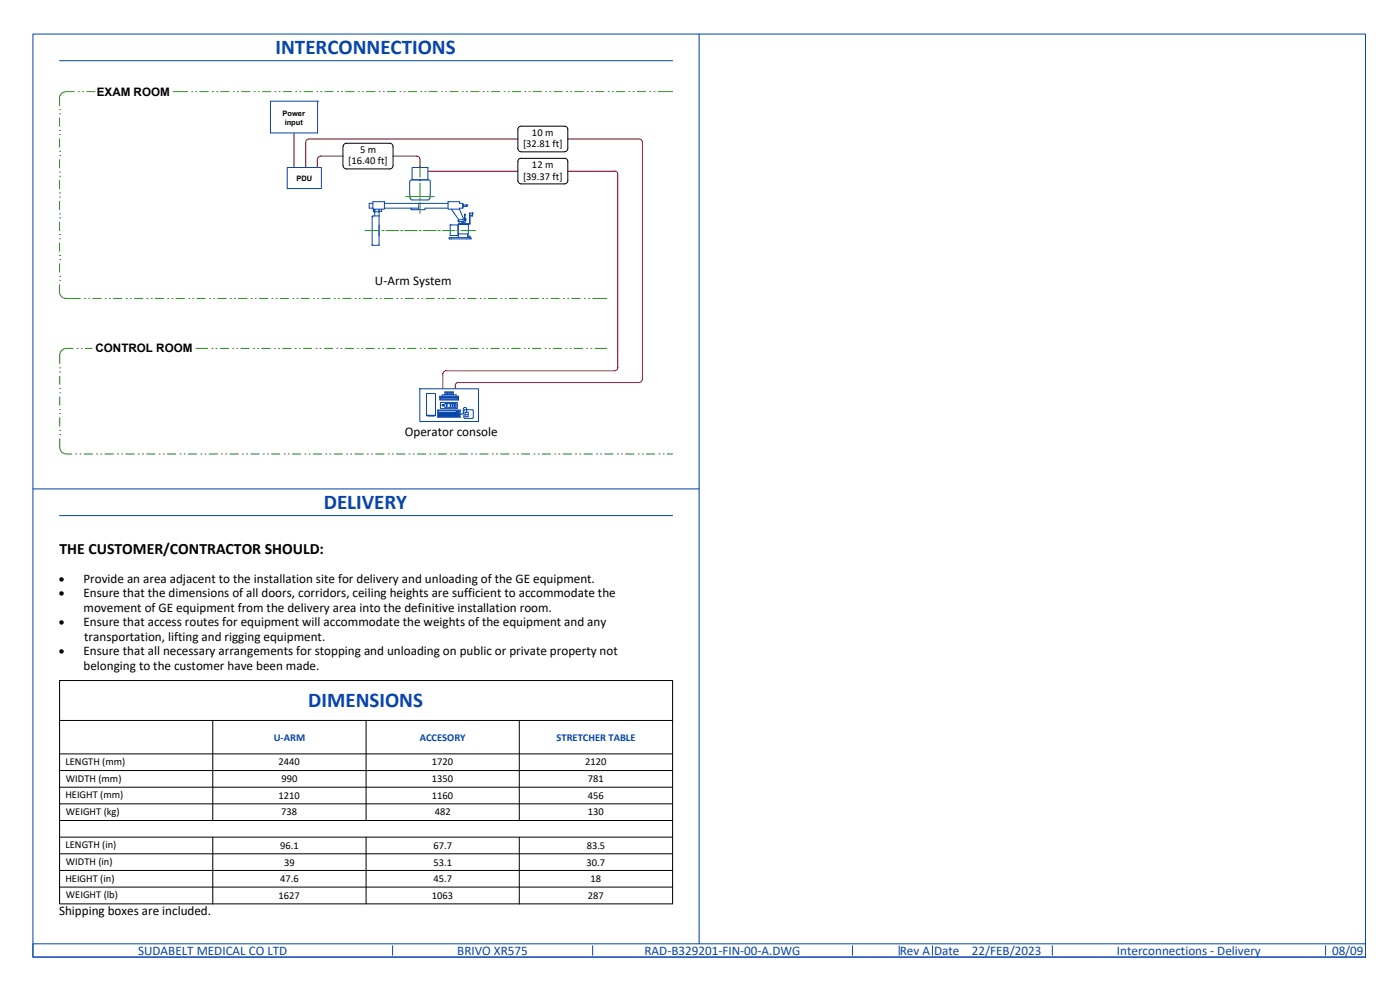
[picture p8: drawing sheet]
<svg xmlns="http://www.w3.org/2000/svg" width="420mm" height="297mm" viewBox="0 0 420 297" stroke-linecap="round" stroke-linejoin="round" font-family="sans-serif">
<!-- layer: 0 -->
<g fill="none" stroke="#0745ab" stroke-width=".3">
<path d="M9.9 10.2h399.9v277h-399.9zM17.9 18.2h184M209.8 10.2v136.5h-199.9M81.2 30.4h14.1v9.5h-14.1zM95.3 30.4h.1M17.9 154.7h184M209.8 146.7v136.5M117.8 283.8v2.8M177.9 283.8v2.8M255.8 283.8v2.8M269.8 283.8v2.8M279.8 283.8v2.8"/>
<path d="M315.8 283.8v2.8M397.8 283.8v2.8M409.8 283.2h-399.9v4h399.9"/>
</g>
<g fill="none" stroke="#000" stroke-width=".3">
<path d="M156.4 37.9h13a.99 .99 0 0 1 1 1v5.6M156.4 37.9a.99 .99 0 0 0-1 1v5.6M103 49.7a.99 .99 0 0 0 1 1M103.9 43h13.1a.99 .99 0 0 1 1 1v5.7M104 43a.99 .99 0 0 0-1 1l-.1 5.7M118 49.7a.99 .99 0 0 1-1 1h-13.1M155.4 44.5a.99 .99 0 0 0 1 1M156.4 47.5h13a.99 .99 0 0 1 1 1v5.7a1 1 0 0 1-1 1h-13M156.4 47.5a1 1 0 0 0-1 1v5.7a.99 .99 0 0 0 1 1M170.4 44.5a.99 .99 0 0 1-1 1l-13 .1M17.9 204.2h184v67h-184zM17.9 216.2h184"/>
<path d="M63.9 216.2v30M109.9 216.2v30M155.8 216.2v30M17.9 226.2h184M17.9 231.2h184M17.9 236.2h184M17.9 241.2h184M17.9 246.2h184M17.9 251.2h184M17.9 256.2h184M63.9 251.2v20M109.9 251.2v20"/>
<path d="M155.8 251.2v20M17.9 261.2h184M17.9 266.2h184"/>
</g>
<g fill="none" stroke="#2b9317" stroke-width=".3">
<path d="M17.9 39.1h.1M17.9 34.1h.1M17.9 32.9h.1M17.9 35.4v2.5M22.3 27.5h-2.4a1.94 1.94 0 0 0-2 2v2.1M23.5 27.5h.1M24.8 27.5h.1M26 27.5h2.5M52 27.5h4.3M57.5 27.5h.1M58.8 27.5h.1M60 27.5h2.5"/>
<path d="M63.8 27.5h.1M65 27.5h.1M66.3 27.5h2.5M70 27.5h.1M71.3 27.5h.1M72.5 27.5h2.5M76.3 27.5h.1M77.5 27.5h.1M78.8 27.5h2.5M82.5 27.5h.1M83.7 27.5h.1M85 27.5h2.5"/>
<path d="M88.8 27.5h.1M90 27.5h.1M91.3 27.5h2.5M95 27.5h.1M96.3 27.5h.1M97.5 27.5h2.5M101.3 27.5h.1M102.5 27.5h.1M103.8 27.5h2.5M107.5 27.5h.1M108.8 27.5h.1M110 27.5h2.5"/>
<path d="M113.8 27.5h.1M115 27.5h.1M116.3 27.5h2.5M120 27.5h.1M121.3 27.5h.1M122.5 27.5h2.5M126.3 27.5h.1M127.5 27.5h.1M128.7 27.5h2.5M132.5 27.5h.1M133.7 27.5h.1M135 27.5h2.5"/>
<path d="M138.8 27.5h.1M140 27.5h.1M141.3 27.5h2.5M145 27.5h.1M146.3 27.5h.1M147.5 27.5h2.5M151.3 27.5h.1M152.5 27.5h.1M153.8 27.5h2.5M157.5 27.5h.1M158.8 27.5h.1M160 27.5h2.5"/>
<path d="M163.8 27.5h.1M165 27.5h.1M166.3 27.5h2.5M170 27.5h.1M171.3 27.5h.1M172.5 27.5h2.5M176.2 27.5h.1M177.5 27.5h.1M178.7 27.5h2.5M182.5 27.5h.1M183.7 27.5h.1M185 27.5h2.5"/>
<path d="M188.8 27.5h.1M190 27.5h.1M191.3 27.5h2.5M195 27.5h.1M196.3 27.5h.1M197.5 27.5h4.4M17.9 59.2h.1M17.9 57.9h.1M17.9 52.9h.1M17.9 51.7h.1M17.9 46.6h.1M17.9 45.4h.1"/>
<path d="M17.9 40.4h.1M17.9 41.6v2.5M17.9 47.9v2.5M17.9 54.2v2.5M17.9 77.9h.1M17.9 76.6h.1M17.9 71.6h.1M17.9 70.4h.1M17.9 65.4h.1M17.9 64.1h.1M17.9 60.4v2.5M17.9 66.6v2.5"/>
<path d="M17.9 72.9v2.5M17.9 79.1v2.5M17.9 84.1h.1M17.9 82.9h.1M17.9 85.4v2.2a2 2 0 0 0 2 1.9h4.2M25.4 89.5h.1M26.6 89.5h.1M27.9 89.5h2.5M31.6 89.5h.1M32.9 89.5h.1M34.1 89.5h2.5M37.9 89.5h.1"/>
<path d="M39.1 89.5h.1M40.4 89.5h2.5M44.1 89.5h.1M45.4 89.5h.1M46.6 89.5h2.5M50.3 89.5h.1M51.6 89.5h.1M52.8 89.5h2.5M56.6 89.5h.1M57.8 89.5h.1M59.1 89.5h2.5M62.9 89.5h.1"/>
<path d="M64.1 89.5h.1M65.4 89.5h2.5M69.1 89.5h.1M70.4 89.5h.1M71.6 89.5h2.5M75.4 89.5h.1M76.6 89.5h.1M77.9 89.5h2.5M81.6 89.5h.1M82.9 89.5h.1M84.1 89.5h2.5M87.9 89.5h.1"/>
<path d="M89.1 89.5h.1M90.4 89.5h2.5M94.1 89.5h.1M95.3 89.5h.1M96.6 89.5h2.5M100.3 89.5h.1M101.6 89.5h.1M102.8 89.5h2.5M106.6 89.5h.1M107.8 89.5h.1M109.1 89.5h2.5M112.9 89.5h.1"/>
<path d="M114.1 89.5h.1M115.4 89.5h2.5M119.1 89.5h.1M120.4 89.5h.1M121.6 89.5h2.5M125.4 89.5h.1M126.6 89.5h.1M127.9 89.5h2.5M131.6 89.5h.1M132.9 89.5h.1M134.1 89.5h2.5M137.9 89.5h.1"/>
<path d="M139.1 89.5h.1M140.3 89.5h2.5M144.1 89.5h.1M145.3 89.5h.1M146.6 89.5h2.5M150.3 89.5h.1M151.6 89.5h.1M152.8 89.5h2.5M156.6 89.5h.1M157.8 89.5h.1M159.1 89.5h2.5M162.9 89.5h.1"/>
<path d="M164.1 89.5h.1M165.4 89.5h2.5M169.1 89.5h.1M170.4 89.5h.1M171.6 89.5h2.5M175.4 89.5h.1M176.6 89.5h.1M177.9 89.5h4.2M17.9 117.9h.1M17.9 116.6h.1M17.9 111.6h.1M17.9 110.4h.1"/>
<path d="M17.9 112.9v2.5M17.9 119.1v2.5M21.9 104.5h-2a2 2 0 0 0-2 2v2.6M23.1 104.5h.1M24.4 104.5h.1M25.6 104.5h2M58.8 104.5h3.5M63.6 104.5h.1M64.8 104.5h.1M66.1 104.5h2.5M69.8 104.5h.1M71.1 104.5h.1"/>
<path d="M72.3 104.5h2.5M76.1 104.5h.1M77.4 104.5h.1M78.6 104.5h2.5M82.4 104.5h.1M83.6 104.5h.1M84.9 104.5h2.4M88.6 104.5h.1M89.8 104.5h.1M91.1 104.5h2.5M94.8 104.5h.1M96.1 104.5h.1"/>
<path d="M97.3 104.5h2.5M101.1 104.5h.1M102.3 104.5h.1M103.6 104.5h2.5M107.3 104.5h.1M108.6 104.5h.1M109.8 104.5h2.5M113.6 104.5h.1M114.8 104.5h.1M116.1 104.5h2.5M119.8 104.5h.1M121.1 104.5h.1"/>
<path d="M122.3 104.5h2.5M126.1 104.5h.1M127.4 104.5h.1M128.6 104.5h2.5M132.3 104.5h.1M133.6 104.5h.1M134.8 104.5h2.5M138.6 104.5h.1M139.8 104.5h.1M141.1 104.5h2.5M144.8 104.5h.1M146.1 104.5h.1"/>
<path d="M147.3 104.5h2.5M151.1 104.5h.1M152.3 104.5h.1M153.6 104.5h2.5M157.3 104.5h.1M158.6 104.5h.1M159.8 104.5h2.5M163.6 104.5h.1M164.8 104.5h.1M166.1 104.5h2.5M169.8 104.5h.1M171.1 104.5h.1"/>
<path d="M172.3 104.5h2.5M176.1 104.5h.1M177.3 104.5h.1M178.6 104.5h3.5M17.9 131.6v2.6a2 2 0 0 0 2 2h1.6M17.9 130.4h.1M17.9 129.1h.1M17.9 124.1h.1M17.9 122.9h.1M17.9 125.4v2.5M22.7 136.2h.1M24 136.2h.1"/>
<path d="M25.3 136.2h2.5M29 136.2h.1M30.3 136.2h.1M31.5 136.2h2.5M35.3 136.2h.1M36.5 136.2h.1M37.8 136.2h2.5M41.5 136.2h.1M42.8 136.2h.1M44 136.2h2.5M47.8 136.2h.1M49 136.2h.1"/>
<path d="M50.3 136.2h2.5M54 136.2h.1M55.3 136.2h.1M56.5 136.2h2.5M60.3 136.2h.1M61.5 136.2h.1M62.8 136.2h2.4M66.5 136.2h.1M67.7 136.2h.1M69 136.2h2.5M72.7 136.2h.1M74 136.2h.1"/>
<path d="M75.3 136.2h2.5M79 136.2h.1M80.3 136.2h.1M81.5 136.2h2.5M85.3 136.2h.1M86.5 136.2h.1M87.8 136.2h2.5M91.5 136.2h.1M92.8 136.2h.1M94 136.2h2.5M97.8 136.2h.1M99 136.2h.1"/>
<path d="M100.3 136.2h2.5M104 136.2h.1M105.3 136.2h.1M106.5 136.2h2.5M110.3 136.2h.1M111.5 136.2h.1M112.7 136.2h2.5M116.5 136.2h.1M117.7 136.2h.1M119 136.2h2.5M122.7 136.2h.1M124 136.2h.1"/>
<path d="M125.3 136.2h2.5M129 136.2h.1M130.3 136.2h.1M131.5 136.2h2.5M135.3 136.2h.1M136.5 136.2h.1M137.8 136.2h2.5M141.5 136.2h.1M142.8 136.2h.1M144 136.2h2.5M147.8 136.2h.1M149 136.2h.1"/>
<path d="M150.3 136.2h2.5M154 136.2h.1M155.3 136.2h.1M156.5 136.2h2.5M160.2 136.2h.1M161.5 136.2h.1M162.7 136.2h2.5M166.5 136.2h.1M167.7 136.2h.1M169 136.2h2.5M172.7 136.2h.1M174 136.2h.1"/>
<path d="M175.3 136.2h2.5M179 136.2h.1M180.3 136.2h.1M181.5 136.2h2.5M185.3 136.2h.1M186.5 136.2h.1M187.8 136.2h2.5M191.5 136.2h.1M192.8 136.2h.1M194 136.2h2.5M197.8 136.2h.1M199 136.2h.1"/>
<path d="M200.3 136.2h1.6"/>
</g>
<!-- layer: GE-ELEC_EQUIPMENT -->
<g fill="none" stroke="#b4001e" stroke-width=".3">
<path d="M88.2 39.9v10.4M95.2 47.9v2.4M102.9 46.8h-6.6a.99 .99 0 0 0-1 1M118 46.8h7M125 46.8a.99 .99 0 0 1 1 1M126 47.9v2.4M128.4 51.4h27M155.4 41.7h-62.7a.99 .99 0 0 0-.9 1v7.6M170.4 51.4h14M170.4 41.7h21.2M184.4 51.3a.99 .99 0 0 1 1 1M185.4 52.3v58"/>
<path d="M191.8 41.7a1 1 0 0 1 1 1v71a.99 .99 0 0 1-1 1M133.9 111.3h50.5M133.9 111.2a.99 .99 0 0 0-1 1v4.4M137.6 114.8h54.2M137.6 114.7a.99 .99 0 0 0-1 1v.9M185.4 110.2a.99 .99 0 0 1-1 1"/>
</g>
<!-- layer: GE-EQUIPMENT -->
<g fill="none" stroke="#0745ab" stroke-width=".3">
<path d="M86.2 50.3h10.2v6.3h-10.2zM123.7 50.3h4.7v3.6h-4.7zM129 59.4l-.5 .6M129.1 54.6l-.1 4.9M129.2 54.6l-.3-.5-.3-.1-5.4 .1-.2 .5v3.4l.1 1.5 .5 .5M111.7 65v-.2h2.1v8.5a.36 .36 0 0 1-.2 .4 .36 .36 0 0 1-.5-.1h-1.4M111.7 65v8.6M111.7 65h.1M111.7 73.6h.1M111.9 60.5h3.5v2.3h-3.5zM111.9 61h-1.1v1.5h1.1M112 62.8l.2 .8 .3-.7v.7"/>
<path d="M112.5 63.6v1.2M112.5 63.6h1.3M113.8 62.9v1.9M113.8 67.6v3.2M114.5 63.3h.1M114.5 62.8v.6l-.7-.1M115.4 61h19.1M115.4 62.5h10.3M123.3 62.5l.1 .3M123.5 62.9h.1M123.6 60h4.9M125.7 61v1.9"/>
<path d="M134.5 60.5h3.4v.5h1v1.5h-1v.3h-3.4zM134.5 62.5h-6.9l-.1 .4h-4.1M134.9 71.3h6M135 71.2l-.3 .3 .3 .2M135.1 67.5h2.3v3.2h-2.3zM135.1 67.5h.1M135.5 62.8l2.2 3.1M137.6 67.4h3M137.8 66.5v.6M137.8 67.1l-.2 .2v4M137.9 62.8l1.1 2.6v.5M138.6 67.1h.1"/>
<path d="M138.6 66.5v.6M138.9 61.1v1.3M139 61.4v.7M139.4 64.5v1.7l-.3-.3h-1.4l-.3 .4 1.5 .3 .2-.1 .1 .4h.3l.4-1.1-.4 .4v-1.7M140.1 61.5h-1v.4h1M140.1 61.5v.4M140.1 61.5h.1M140.1 61.9h.1M140.3 70.2v1.1M140.3 71.1h.1M140.4 70.7l.7 .3 .3 .7h-6.5M140.5 71l.4 .2 .2 .4"/>
<path d="M140.5 67.2l.1 3h-3M140.9 63.9v3.2h-3.1M141 64.7h.1M141.7 63.9v.9l-.6-.1M141.7 63.9h-.7v3.3h-3.4M141.7 64.7h.1M141.7 63.9h.1M141.8 63.9h.1M141.8 63.9v.8M128 118.1h2.7v6.5h-2.7zM132 118.9h5.6v1.1h-5.6zM132.7 118.9v-.4h4.2v.4"/>
<path d="M133.5 118.5v-.9h2.5v.9M128 124.7h2.7l-1.1 .1zM131.5 123h6.6M131.5 123l-.1 .1M137.3 121v1.4M137.3 120.9l-.3-.2h-4.6l-.2 .3v1.4l.2 .2h4.7l.2-.2M138.1 123v2.2h-6.6l-.1-2.1"/>
<circle cx="139.5" cy="64.4" r=".15"/>
</g>
<!-- layer: GE-MAIN_AXIS -->
<g fill="none" stroke="#2b9317" stroke-width=".3">
<path d="M121.7 59h8.7M126 49.7v3.4M126 53.7v.7M126 55v3.8M126 59.4v.6M109.6 69.2h4.4M114.6 69.2h.6M115.8 69.2h3.8M120.2 69.2h.7M121.5 69.2h3.7M125.9 69.2h.6M126 60.6v3.4"/>
<path d="M127.1 69.2h3.8M131.5 69.2h.6M132.7 69.2h3.8M137.1 69.2h.6M138.4 69.2h4.4"/>
</g>
<!-- layer: GE-EQUIPMENT_LIGHT -->
<g fill="none" stroke="#0745ab" stroke-width=".3">
<path d="M126 116.6h17.6v9.9h-17.6zM132 119.1h5.6M132.2 119.3h5.2v.5h-5.2zM132.2 119.7h5.2M133.5 117.8h2.5M133.6 118.4l1.2-.4 1.3 .4h-2.6M134.2 117.8v.3M135.4 117.8v.3M131.5 123.2h6.6M131.7 123.7h5.1M131.7 123.9h.6v1h-.6zM131.7 124.7h.6"/>
<path d="M131.7 124.6h.6M131.7 124.4h.6M131.7 124.2h.6M131.7 124.1h.6M132 123.9v.8M132.6 123.9h4.2v1h-4.2zM132.6 124.7h4.2M132.6 124.6h4.2M132.6 124.4h4.2M132.6 124.2h4.2M132.6 124.1h4.2M132.8 123.9v1"/>
<path d="M133 123.9v1M133.2 123.9v1M133.4 123.9v.8M133.5 121.3v.8l.2 .2h3l.2-.2M133.6 123.9v.8M133.7 121.1h3M133.7 121l-.2 .3M133.8 123.9v.8M134 123.9v.8M134.3 123.9v.8M134.5 123.9v.8M134.7 123.9v.8"/>
<path d="M134.9 123.9v.8M135.1 123.9v.8M135.1 121.4h.1M135.2 121.3v.3M135.2 121.8l-.1 .1 .1 .1M135.2 121.8v.2M135.3 123.9v.8M135.5 123.9v.8M135.7 121.8l.3 .1zM135.7 123.9v.8M135.8 121.4h.1M135.8 121.3v.3l.1-.3"/>
<path d="M136 123.9v.8M136.2 123.9v1M136.4 121.4h.1M136.4 121.3l.1 .3M136.4 123.9v.7M136.4 124.7v.2M136.5 121.8l-.2 .1 .2 .1M136.5 121.3v.3M136.5 121.8v.2M136.6 123.9v.2M136.6 124.2v.7M136.7 121l.2 .3"/>
<path d="M136.9 121.3v.8M136.9 123.4h.9v.3h-.9zM137 123.9h.8v1h-.8zM137 124.7h.6M137 124.6h.8M137 124.4h.6M137 124.2h.8M137 124.1h.8M137.2 123.9v.8M137.4 123.9v1M137.6 123.9v1M138.1 123.2v.1"/>
<path d="M139.1 123.7a.7 .7 0 0 1-1 .6M139.2 123.2l.1 2.3h2.4M139.6 123.7h.9v1.3h-.9zM139.6 124.4h.9M140.1 123.7v-.9a.53 .53 0 0 0-.5-.6 .53 .53 0 0 0-.6 .6v.9M141.7 123h-2.2l-.3 .2M141.8 123l.2 .2M142 123.2v2l-.2 .3"/>
<circle cx="132.9" cy="121.6" r=".28"/>
<circle cx="132.9" cy="121.5" r=".15"/>
<circle cx="134.1" cy="121.8" r=".11"/>
<circle cx="134.1" cy="121.4" r=".11"/>
</g>
<g font-size="6.3" fill="#0745ab">
<text x="82.7" y="16.2">INTERCONNECTIONS</text>
<text x="97.2" y="152.7">DELIVERY</text>
<text x="92.5" y="212.2">DIMENSIONS</text>
</g>
<text font-size="4.7" x="17.8" y="166.1">THE CUSTOMER/CONTRACTOR SHOULD:</text>
<g font-size="3.9">
<text x="112.5" y="85.6">U-Arm System</text>
<text x="121.5" y="130.8">Operator console</text>
<text x="25" y="174.8">Provide an area adjacent to the installation site for delivery and unloading of the GE equipment.</text>
<text x="25" y="179.2">Ensure that the dimensions of all doors, corridors, ceiling heights are sufficient to accommodate the</text>
<text x="25.1" y="183.5">movement of GE equipment from the delivery area into the definitive installation room.</text>
<text x="25" y="187.9">Ensure that access routes for equipment will accommodate the weights of the equipment and any</text>
<text x="25" y="196.6">Ensure that all necessary arrangements for stopping and unloading on public or private property not</text>
<text x="25.3" y="192.2">transportation, lifting and rigging equipment.</text>
<text x="25.1" y="201">belonging to the customer have been made.</text>
<text x="17.7" y="274.5">Shipping boxes are included.</text>
</g>
<g font-size="3.9" fill="#0745ab">
<text x="41.5" y="286.4">SUDABELT MEDICAL CO LTD</text>
<text x="137.2" y="286.4">BRIVO XR575</text>
<text x="193.4" y="286.4">RAD-B329201-FIN-00-A.DWG</text>
<text x="270.1" y="286.4">Rev A</text>
<text x="280.3" y="286.4">Date</text>
<text x="291.6" y="286.4">22/FEB/2023</text>
<text x="335.2" y="286.4">Interconnections - Delivery</text>
<text x="399.8" y="286.4">08/09</text>
</g>
<g font-size="3.7">
<text x="17.7" y="174.8">·</text>
<text x="17.7" y="179.2">·</text>
<text x="17.7" y="187.9">·</text>
<text x="17.7" y="196.6">·</text>
</g>
<g font-size="3.5">
<text x="29.1" y="28.8">EXAM ROOM</text>
<text x="28.7" y="105.6">CONTROL ROOM</text>
</g>
<g font-size="3.2">
<text x="159.7" y="40.7">10 m</text>
<text x="108" y="45.9">5 m</text>
<text x="157" y="44.2">[32.81 ft]</text>
<text x="104.5" y="49.3">[16.40 ft]</text>
<text x="157" y="53.9">[39.37 ft]</text>
<text x="159.7" y="50.3">12 m</text>
<text x="19.6" y="229.5">LENGTH (mm)</text>
<text x="83.6" y="229.7">2440</text>
<text x="129.6" y="229.7">1720</text>
<text x="175.6" y="229.7">2120</text>
<text x="19.6" y="239.5">HEIGHT (mm)</text>
<text x="19.8" y="234.5">WIDTH (mm)</text>
<text x="83.6" y="239.7">1210</text>
<text x="84.5" y="234.7">990</text>
<text x="129.6" y="234.7">1350</text>
<text x="129.6" y="239.7">1160</text>
<text x="176.5" y="234.7">781</text>
<text x="176.5" y="239.7">456</text>
<text x="19.8" y="244.5">WEIGHT (kg)</text>
<text x="84.4" y="244.7">738</text>
<text x="130.5" y="244.7">482</text>
<text x="176.4" y="244.7">130</text>
<text x="19.6" y="254.5">LENGTH (in)</text>
<text x="84.1" y="254.7">96.1</text>
<text x="130.1" y="254.7">67.7</text>
<text x="176.1" y="254.7">83.5</text>
<text x="19.8" y="259.5">WIDTH (in)</text>
<text x="85.3" y="259.7">39</text>
<text x="130.1" y="259.7">53.1</text>
<text x="176" y="259.7">30.7</text>
<text x="19.6" y="264.5">HEIGHT (in)</text>
<text x="19.8" y="269.5">WEIGHT (lb)</text>
<text x="83.6" y="269.7">1627</text>
<text x="84.1" y="264.7">47.6</text>
<text x="129.6" y="269.7">1063</text>
<text x="130.1" y="264.7">45.7</text>
<text x="176.4" y="269.7">287</text>
<text x="177.2" y="264.7">18</text>
</g>
<g font-size="3.2" fill="#0745ab">
<text x="82.1" y="222.2">U-ARM</text>
<text x="126" y="222.2">ACCESORY</text>
<text x="167" y="222.2">STRETCHER TABLE</text>
</g>
<g font-size="2.2">
<text x="84.8" y="34.7">Power</text>
<text x="85.4" y="37.4">input</text>
<text x="89" y="54.2">PDU</text>
</g>
</svg>
